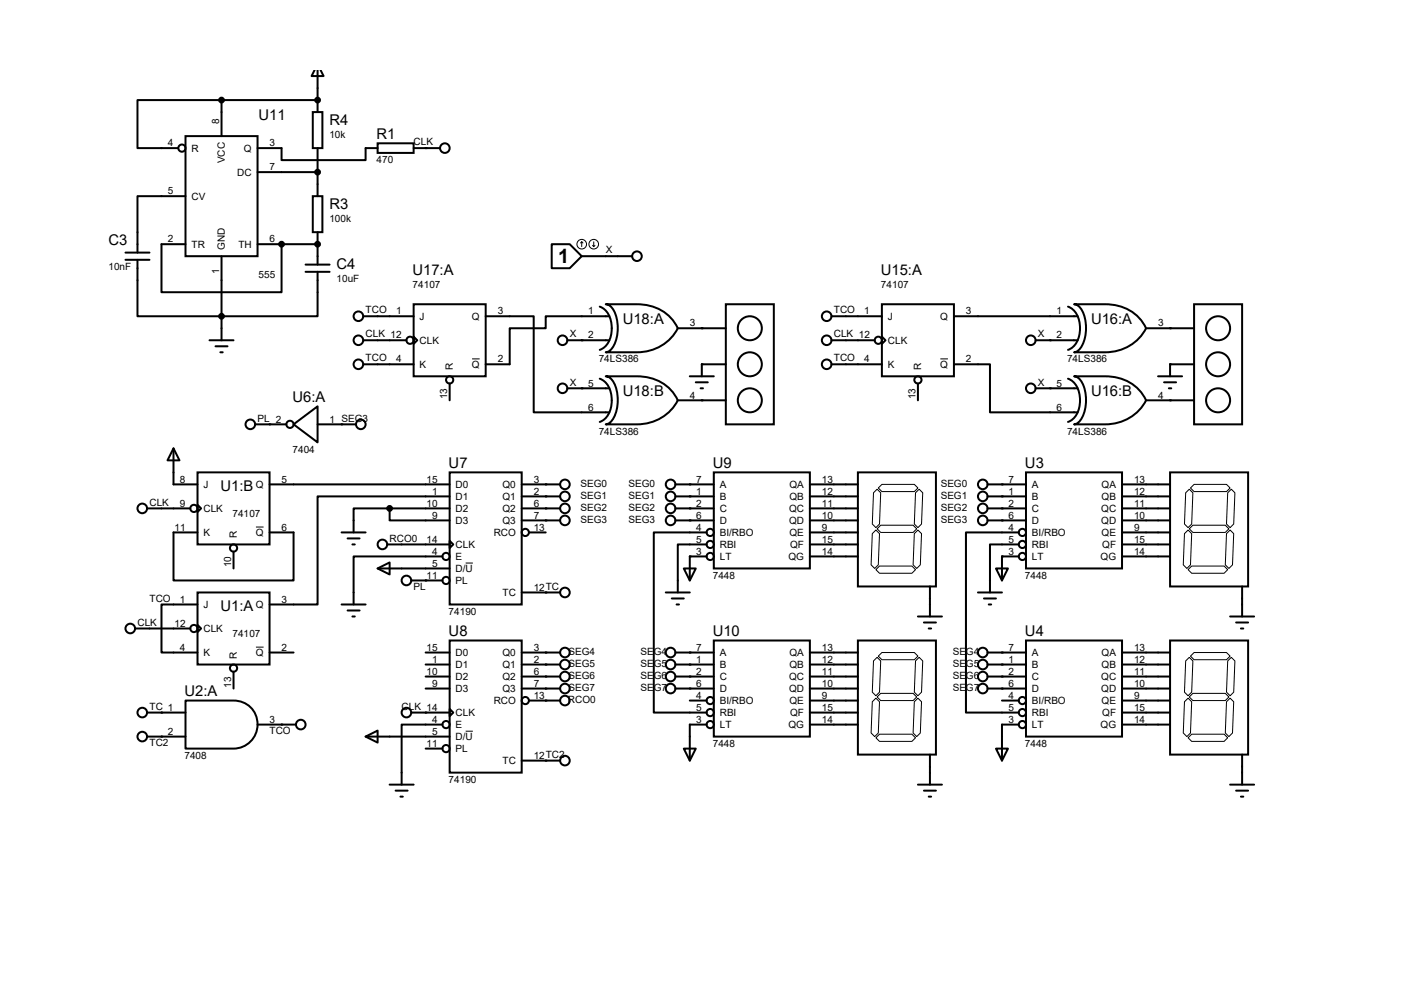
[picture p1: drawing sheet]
<svg xmlns="http://www.w3.org/2000/svg" width="297mm" height="210mm" viewBox="0 0 297 210" stroke-linecap="round" stroke-linejoin="round" font-family="sans-serif">
<g fill="none" stroke="#000" stroke-width=".42">
<path d="M66.6 14.8l-.7 1.3h2.6l-.7-1.3M67.2 14.8v8.9M39.2 28.8h15.3v25.4h-15.3zM46.9 21.2h-17.8v10.1h8.6M46.9 21.2v7.6M46.9 21.2h20.3M54.5 31.3h5.1v2.6h17.7v-2.6h2.6M54.5 36.4h12.7M66.2 23.7h2v7.6h-2zM67.2 31.3v10.2M79.9 30.3h7.6v2h-7.6zM87.5 31.3h5.6"/>
<path d="M26.5 53.4h5.1M26.5 54.9h5.1M29.1 54.9v12h38.1v-9.4M39.2 41.5h-10.1v11.9M39.2 51.6h-5v10.2h25.4v-10.2M46.9 54.2v17.8M54.5 51.6h12.7M64.6 56h5.1M64.6 57.5h5.1M66.2 41.5h2v7.6h-2zM67.2 49.1v6.9M116.7 51.6h3.8l2.6 2.6-2.6 2.5h-3.8z"/>
<path d="M123.1 54.2h10.6M44.3 72h5.1M45.6 73.2h2.5M46.6 74.5h.5M76.8 72h9.2M76.8 66.9h10.7M76.8 77h10.7M87.5 64.3h15.2v15.3h-15.2zM87.5 71.2l.8 .8-.8 .7zM102.7 66.9h10.2v20.3h16M120 72h8.9M126.9 64.9a4.5 4.5 0 0 1 2.5 4.5 4.5 4.5 0 0 1-2.5 4.6"/>
<path d="M128.1 64.3h6.6a9.2 9.2 0 0 1 8.7 5.1 9.5 9.5 0 0 1-8.7 5.1h-6.6a3.5 3.5 0 0 0 2.4-3.1 7.3 7.3 0 0 0-1.4-6.7zM128.1 79.6h6.6a9.2 9.2 0 0 1 8.7 5.1 9.5 9.5 0 0 1-8.7 5h-6.6a3.5 3.5 0 0 0 2.4-3.1 7.3 7.3 0 0 0-1.4-6.6zM128.9 66.9h-13.5v2.5h-7.6v7.6h-5.1M143.4 69.4h10.1M145.9 79.6h5.1M153.5 64.3h10.2v25.4h-10.2zM153.5 77h-5v2.6M175.9 72h9.1M175.9 66.9h10.7M175.9 77h10.7M186.6 64.3h15.2v15.3h-15.2zM186.6 71.2l.7 .8-.7 .7z"/>
<path d="M201.8 77h7.6v10.2h18.6M201.8 66.9h26.2M219.1 72h8.9M225.9 64.9a4.5 4.5 0 0 1 2.6 4.5 4.5 4.5 0 0 1-2.6 4.6M227.2 64.3h6.6a9.2 9.2 0 0 1 8.6 5.1 9.5 9.5 0 0 1-8.6 5.1h-6.6a3.5 3.5 0 0 0 2.3-3.1 7.3 7.3 0 0 0-1.4-6.7zM227.2 79.6h6.6a9.2 9.2 0 0 1 8.6 5.1 9.5 9.5 0 0 1-8.6 5h-6.6a3.5 3.5 0 0 0 2.3-3.1 7.3 7.3 0 0 0-1.4-6.6zM242.4 69.4h10.2M245 79.6h5.1M252.6 64.3h10.2v25.4h-10.2zM252.6 77h-5.1v2.6M36.7 94.8l1.3 2.6h-2.6zM36.7 94.8v7.6h5.1"/>
<path d="M41.8 99.9h15.2v15.2h-15.2zM54 89.7h6.6M62.1 89.7l5.1-3.8v7.7zM67.2 89.7h8.1M95.1 99.9h15.3v27.9h-15.3zM95.1 81.1v3.6M120 82.1h8.9M126.9 80.1a4.5 4.5 0 0 1 2.5 4.6 4.5 4.5 0 0 1-2.5 4.5M143.4 84.7h10.1M147.2 80.9h2.5M148.2 82.1h.5M151 99.9h20.3v20.3h-20.3z"/>
<path d="M181.5 99.9h16.5v24.1h-16.5zM194.2 81.1v3.6M217 99.9h20.4v20.3h-20.4zM219.1 82.1h8.9M225.9 80.1a4.5 4.5 0 0 1 2.6 4.6 4.5 4.5 0 0 1-2.6 4.5M242.4 84.7h10.2M246.3 80.9h2.5M247.3 82.1h.5M247.5 99.9h16.5v24.1h-16.5zM31.1 107.5h9.2M41.8 106.8l.7 .7-.7 .8zM41.8 112.6h-5.1v10.2h25.4v-10.2h-5.1"/>
<path d="M49.4 116.7v3.5M57 102.4h38.1M72.3 112.6h5M73.5 113.9h2.6M74.5 115.1h.6M81.9 115.1h13.2M82.4 107.5v2.6h12.7M82.4 107.5h-7.6v5.1M82.4 107.5h12.7M93.6 117.7h-18.8v10.1M95.1 114.4l.8 .7-.8 .8zM95.1 105h-27.9v22.8h-10.2"/>
<path d="M110.4 102.4h8.1M110.4 105h8.1M110.4 107.5h8.1M110.4 110.1h8.1M111.9 112.6h3.5M142.9 102.4h8.1M142.9 105h8.1M142.9 107.5h8.1M142.9 110.1h8.1M149.5 115.1h-6.1v10.2M149.5 112.6h-11.2v38.1h11.2M149.5 117.7h-3.6v5.1"/>
<path d="M171.3 102.4h10.2M171.3 105h10.2M171.3 107.5h10.2M171.3 110.1h10.2M171.3 112.6h10.2M171.3 115.1h10.2M171.3 117.7h10.2M208.9 102.4h8.1M208.9 105h8.1M208.9 107.5h8.1M208.9 110.1h8.1M215.5 115.1h-6.1v10.2"/>
<path d="M215.5 112.6h-11.2v38.1h11.2M215.5 117.7h-3.5v5.1M237.4 102.4h10.1M237.4 105h10.1M237.4 107.5h10.1M237.4 110.1h10.1M237.4 112.6h10.1M237.4 115.1h10.1M237.4 117.7h10.1M28.6 132.9h11.7M41.8 125.3h15.2v15.2h-15.2zM41.8 132.2l.7 .7-.7 .8z"/>
<path d="M41.8 127.8h-7.6v10.2h7.6M57 138h5.1M72.3 127.8h5M73.5 129.1h2.6M74.5 130.4h.6M79.9 120.2l2.5-1.2v2.5zM79.9 120.2h15.2M87 122.8h6.6M90 138h5.1M95.1 135.5h15.3v27.9h-15.3zM110.4 138h8.1M110.4 125.3h8.1"/>
<path d="M140.8 125.3h5.1M142.1 126.6h2.6M142.9 138h8.1M143.1 127.8h.5M144.7 120.2h2.5l-1.3 2.6zM151 135.5h20.3v20.3h-20.3zM171.3 138h10.2M181.5 135.5h16.5v24.1h-16.5zM194.2 130.4h5.1M195.5 131.7h2.5M196.5 132.9h.5M196.7 124v6.4"/>
<path d="M206.9 125.3h5.1M208.2 126.6h2.5M208.9 138h8.1M209.2 127.8h.5M210.7 120.2h2.5l-1.2 2.6zM217 135.5h20.4v20.3h-20.4zM237.4 138h10.1M247.5 135.5h16.5v24.1h-16.5zM260.2 130.4h5.1M261.5 131.7h2.5M262.5 132.9h.5M262.8 124v6.4"/>
<path d="M31.1 150.7h8.1M31.1 155.8h8.1M39.2 148.2h10.2a5.1 5.1 0 0 1 5.1 5 5.1 5.1 0 0 1-5.1 5.1h-10.2zM49.4 142.1v3.5M54.5 153.2h8.1M77.3 155.8l2.6-1.3v2.6zM77.3 155.8h17.8M87 150.7h8.1M90 140.5h5.1M90 143.1h5.1M90 145.6h5.1M90 158.3h3.6"/>
<path d="M93.6 153.2h-8.6v12.7M95.1 149.9l.8 .8-.8 .8zM110.4 140.5h8.1M110.4 143.1h8.1M110.4 145.6h8.1M111.9 148.2h6.6M142.9 140.5h8.1M142.9 143.1h8.1M142.9 145.6h8.1M144.7 158.3h2.5l-1.3 2.6zM145.9 148.2h3.6M149.5 153.2h-3.6v7.7"/>
<path d="M171.3 140.5h10.2M171.3 143.1h10.2M171.3 145.6h10.2M171.3 148.2h10.2M171.3 150.7h10.2M171.3 153.2h10.2M196.7 159.6v6.3M208.9 140.5h8.1M208.9 143.1h8.1M208.9 145.6h8.1M210.7 158.3h2.5l-1.2 2.6zM212 148.2h3.5"/>
<path d="M215.5 153.2h-3.5v7.7M237.4 140.5h10.1M237.4 143.1h10.1M237.4 145.6h10.1M237.4 148.2h10.1M237.4 150.7h10.1M237.4 153.2h10.1M262.8 159.6v6.3M82.4 165.9h5.1M83.7 167.2h2.5M84.7 168.5h.5M110.4 160.9h8.1"/>
<path d="M194.2 165.9h5.1M195.5 167.2h2.5M196.5 168.5h.5M260.2 165.9h5.1M261.5 167.2h2.5M262.5 168.5h.5"/>
<circle cx="38.5" cy="31.3" r=".76"/>
<circle cx="94.1" cy="31.3" r="1.02"/>
<circle cx="134.7" cy="54.2" r="1.02"/>
<circle cx="75.8" cy="66.9" r="1.02"/>
<circle cx="75.8" cy="77" r="1.02"/>
<circle cx="75.8" cy="72" r="1.02"/>
<circle cx="86.7" cy="72" r=".76"/>
<circle cx="119" cy="72" r="1.02"/>
<circle cx="158.6" cy="69.4" r="2.54"/>
<circle cx="158.6" cy="77" r="2.54"/>
<circle cx="174.9" cy="77" r="1.02"/>
<circle cx="174.9" cy="66.9" r="1.02"/>
<circle cx="174.9" cy="72" r="1.02"/>
<circle cx="185.8" cy="72" r=".76"/>
<circle cx="218.1" cy="72" r="1.02"/>
<circle cx="257.7" cy="69.4" r="2.54"/>
<circle cx="257.7" cy="77" r="2.54"/>
<circle cx="53" cy="89.7" r="1.02"/>
<circle cx="61.3" cy="89.7" r=".76"/>
<circle cx="76.3" cy="89.7" r="1.02"/>
<circle cx="95.1" cy="80.3" r=".76"/>
<circle cx="119" cy="82.1" r="1.02"/>
<circle cx="158.6" cy="84.7" r="2.54"/>
<circle cx="194.2" cy="80.3" r=".76"/>
<circle cx="218.1" cy="82.1" r="1.02"/>
<circle cx="257.7" cy="84.7" r="2.54"/>
<circle cx="30.1" cy="107.5" r="1.02"/>
<circle cx="41" cy="107.5" r=".76"/>
<circle cx="49.4" cy="115.9" r=".76"/>
<circle cx="80.9" cy="115.1" r="1.02"/>
<circle cx="94.4" cy="117.7" r=".76"/>
<circle cx="111.1" cy="112.6" r=".76"/>
<circle cx="119.5" cy="107.5" r="1.02"/>
<circle cx="119.5" cy="102.4" r="1.02"/>
<circle cx="119.5" cy="110.1" r="1.02"/>
<circle cx="119.5" cy="105" r="1.02"/>
<circle cx="141.9" cy="102.4" r="1.02"/>
<circle cx="141.9" cy="107.5" r="1.02"/>
<circle cx="141.9" cy="105" r="1.02"/>
<circle cx="141.9" cy="110.1" r="1.02"/>
<circle cx="150.2" cy="115.1" r=".76"/>
<circle cx="150.2" cy="112.6" r=".76"/>
<circle cx="150.2" cy="117.7" r=".76"/>
<circle cx="207.9" cy="102.4" r="1.02"/>
<circle cx="207.9" cy="105" r="1.02"/>
<circle cx="207.9" cy="107.5" r="1.02"/>
<circle cx="207.9" cy="110.1" r="1.02"/>
<circle cx="216.3" cy="117.7" r=".76"/>
<circle cx="216.3" cy="115.1" r=".76"/>
<circle cx="216.3" cy="112.6" r=".76"/>
<circle cx="27.6" cy="132.9" r="1.02"/>
<circle cx="41" cy="132.9" r=".76"/>
<circle cx="86" cy="122.8" r="1.02"/>
<circle cx="94.4" cy="122.8" r=".76"/>
<circle cx="119.5" cy="138" r="1.02"/>
<circle cx="119.5" cy="125.3" r="1.02"/>
<circle cx="141.9" cy="138" r="1.02"/>
<circle cx="207.9" cy="138" r="1.02"/>
<circle cx="30.1" cy="155.8" r="1.02"/>
<circle cx="30.1" cy="150.7" r="1.02"/>
<circle cx="49.4" cy="141.3" r=".76"/>
<circle cx="63.6" cy="153.2" r="1.02"/>
<circle cx="86" cy="150.7" r="1.02"/>
<circle cx="94.4" cy="158.3" r=".76"/>
<circle cx="94.4" cy="153.2" r=".76"/>
<circle cx="111.1" cy="148.2" r=".76"/>
<circle cx="119.5" cy="140.5" r="1.02"/>
<circle cx="119.5" cy="148.2" r="1.02"/>
<circle cx="119.5" cy="143.1" r="1.02"/>
<circle cx="119.5" cy="145.6" r="1.02"/>
<circle cx="141.9" cy="140.5" r="1.02"/>
<circle cx="141.9" cy="145.6" r="1.02"/>
<circle cx="141.9" cy="143.1" r="1.02"/>
<circle cx="150.2" cy="153.2" r=".76"/>
<circle cx="150.2" cy="148.2" r=".76"/>
<circle cx="150.2" cy="150.7" r=".76"/>
<circle cx="207.9" cy="140.5" r="1.02"/>
<circle cx="207.9" cy="145.6" r="1.02"/>
<circle cx="207.9" cy="143.1" r="1.02"/>
<circle cx="216.3" cy="150.7" r=".76"/>
<circle cx="216.3" cy="148.2" r=".76"/>
<circle cx="216.3" cy="153.2" r=".76"/>
<circle cx="119.5" cy="160.9" r="1.02"/>
</g>
<g fill="#000">
<circle cx="67.2" cy="21.2" r=".21"/>
<circle cx="90" cy="31.3" r=".21"/>
<circle cx="59.6" cy="51.6" r=".21"/>
<circle cx="67.2" cy="51.6" r=".21"/>
<circle cx="123.1" cy="72" r=".21"/>
<circle cx="148.5" cy="69.4" r=".21"/>
<circle cx="148.5" cy="77" r=".21"/>
<circle cx="222.1" cy="72" r=".21"/>
<circle cx="247.5" cy="77" r=".21"/>
<circle cx="247.5" cy="69.4" r=".21"/>
<circle cx="57" cy="89.7" r=".21"/>
<circle cx="72.3" cy="89.7" r=".21"/>
<circle cx="123.1" cy="82.1" r=".21"/>
<circle cx="148.5" cy="84.7" r=".21"/>
<circle cx="222.1" cy="82.1" r=".21"/>
<circle cx="247.5" cy="84.7" r=".21"/>
<circle cx="115.4" cy="107.5" r=".21"/>
<circle cx="115.4" cy="102.4" r=".21"/>
<circle cx="115.4" cy="105" r=".21"/>
<circle cx="115.4" cy="110.1" r=".21"/>
<circle cx="145.9" cy="107.5" r=".21"/>
<circle cx="145.9" cy="117.7" r=".21"/>
<circle cx="145.9" cy="102.4" r=".21"/>
<circle cx="145.9" cy="105" r=".21"/>
<circle cx="145.9" cy="110.1" r=".21"/>
<circle cx="212" cy="102.4" r=".21"/>
<circle cx="212" cy="105" r=".21"/>
<circle cx="212" cy="107.5" r=".21"/>
<circle cx="212" cy="110.1" r=".21"/>
<circle cx="212" cy="117.7" r=".21"/>
<circle cx="90" cy="122.8" r=".21"/>
<circle cx="115.4" cy="138" r=".21"/>
<circle cx="115.4" cy="125.3" r=".21"/>
<circle cx="145.9" cy="138" r=".21"/>
<circle cx="212" cy="138" r=".21"/>
<circle cx="34.2" cy="155.8" r=".21"/>
<circle cx="34.2" cy="150.7" r=".21"/>
<circle cx="59.6" cy="153.2" r=".21"/>
<circle cx="90" cy="150.7" r=".21"/>
<circle cx="115.4" cy="148.2" r=".21"/>
<circle cx="115.4" cy="143.1" r=".21"/>
<circle cx="115.4" cy="140.5" r=".21"/>
<circle cx="115.4" cy="145.6" r=".21"/>
<circle cx="145.9" cy="143.1" r=".21"/>
<circle cx="145.9" cy="140.5" r=".21"/>
<circle cx="145.9" cy="145.6" r=".21"/>
<circle cx="212" cy="143.1" r=".21"/>
<circle cx="212" cy="140.5" r=".21"/>
<circle cx="212" cy="145.6" r=".21"/>
<circle cx="115.4" cy="160.9" r=".21"/>
</g>
<g fill="#000" stroke="#000" stroke-width=".42">
<circle cx="46.9" cy="21.2" r=".51"/>
<circle cx="67.2" cy="36.4" r=".51"/>
<circle cx="67.2" cy="21.2" r=".51"/>
<circle cx="59.6" cy="51.6" r=".51"/>
<circle cx="67.2" cy="51.6" r=".51"/>
<circle cx="46.9" cy="66.9" r=".51"/>
<circle cx="82.4" cy="107.5" r=".51"/>
</g>
<g fill="none" stroke="#000" stroke-width=".21">
<path d="M123.1 51.1l-.3 .3M123.1 51.1l.2 .3M123.1 51.1v1.1M125.3 51.9l.3 .3M125.6 51.1v1.1M125.9 51.9l-.3 .3M99.9 75.9h1.6M198.9 75.9h1.6M54.1 111.5h1.7M98.5 119.1h1.5M184.5 112.9l.8-.8 .8 .8-.3 6.6-.8 .7-.7-.7zM184.8 104.2l.7-.7 .8 .7-.2 6.6-.8 .8-.8-.8z"/>
<path d="M185.8 103.2l.8-.8h6.8l.8 .8-.8 .8h-6.8zM186.3 111.1h6.9l.7 .7-.7 .8h-6.9l-.8-.8zM193.4 112.9l.8-.8 .7 .8-.2 6.6-.8 .7-.7-.7zM193.7 104.2l.7-.7 .8 .7-.3 6.6-.7 .8-.8-.8zM250.6 112.9l.7-.8 .8 .8-.3 6.6-.7 .7-.8-.7zM250.8 104.2l.8-.7 .7 .7-.2 6.6-.8 .8-.7-.8zM251.6 111.8l.7-.7h6.9l.8 .7-.8 .8h-6.9zM252.6 102.4h6.9l.7 .8-.7 .8h-6.9l-.8-.8zM259.5 112.9l.7-.8 .8 .8-.3 6.6-.7 .7-.8-.7zM259.7 104.2l.8-.7 .7 .7-.2 6.6-.8 .8-.7-.8zM54.1 136.9h1.7M184.8 139.8l.7-.8 .8 .8-.2 6.6-.8 .8-.8-.8z"/>
<path d="M185.3 120.5l.8-.8h6.8l.8 .8-.8 .7h-6.8zM185.8 138.8l.8-.8h6.8l.8 .8-.8 .7h-6.8zM193.7 139.8l.7-.8 .8 .8-.3 6.6-.7 .8-.8-.8zM250.8 139.8l.8-.8 .7 .8-.2 6.6-.8 .8-.7-.8zM251.3 120.5l.8-.8h6.9l.7 .8-.7 .7h-6.9zM252.6 138h6.9l.7 .8-.7 .7h-6.9l-.8-.7zM259.7 139.8l.8-.8 .7 .8-.2 6.6-.8 .8-.7-.8zM98.5 154.6h1.5M184.5 148.4l.8-.7 .8 .7-.3 6.6-.8 .8-.7-.8zM185.3 156l.8-.7h6.8l.8 .7-.8 .8h-6.8zM186.3 146.6h6.9l.7 .8-.7 .8h-6.9l-.8-.8zM193.4 148.4l.8-.7 .7 .7-.2 6.6-.8 .8-.7-.8z"/>
<path d="M250.6 148.4l.7-.7 .8 .7-.3 6.6-.7 .8-.8-.8zM251.3 156l.8-.7h6.9l.7 .7-.7 .8h-6.9zM251.6 147.4l.7-.8h6.9l.8 .8-.8 .8h-6.9zM259.5 148.4l.7-.7 .8 .7-.3 6.6-.7 .8-.8-.8z"/>
<circle cx="123.1" cy="51.6" r="1.02"/>
<circle cx="125.6" cy="51.6" r="1.02"/>
</g>
<text font-size="4.2" x="118.1" y="55.7">1</text>
<g font-size="3.1">
<text x="54.7" y="25.4">U11</text>
<text x="69.7" y="26.3">R4</text>
<text x="79.7" y="29.4">R1</text>
<text x="69.7" y="44.1">R3</text>
<text x="22.9" y="51.7">C3</text>
<text x="71.2" y="56.8">C4</text>
<text x="87.3" y="58.1">U17:A</text>
<text x="186.4" y="58.1">U15:A</text>
<text x="131.7" y="68.5">U18:A</text>
<text x="230.8" y="68.5">U16:A</text>
<text x="131.7" y="83.8">U18:B</text>
<text x="230.8" y="83.8">U16:B</text>
<text x="61.9" y="85">U6:A</text>
<text x="94.9" y="99">U7</text>
<text x="150.8" y="99">U9</text>
<text x="216.8" y="99">U3</text>
<text x="46.7" y="103.8">U1:B</text>
<text x="46.7" y="129.2">U1:A</text>
<text x="94.9" y="134.6">U8</text>
<text x="150.8" y="134.6">U10</text>
<text x="216.8" y="134.6">U4</text>
<text x="39" y="147.3">U2:A</text>
</g>
<g font-size="2.1">
<text x="46.4" y="26.2" transform="rotate(-90 46.4 26.2)">8</text>
<text x="69.7" y="29.3">10k</text>
<text x="35.5" y="30.9">4</text>
<text x="40.5" y="32.1">R</text>
<text x="47.5" y="34.5" transform="rotate(-90 47.5 34.5)">VCC</text>
<text x="51.6" y="32.1">Q</text>
<text x="57" y="30.9">3</text>
<text x="79.7" y="34.5">470</text>
<text x="87.5" y="30.7">CLK</text>
<text x="35.5" y="41.1">5</text>
<text x="50.2" y="37.2">DC</text>
<text x="57" y="36">7</text>
<text x="40.5" y="42.2">CV</text>
<text x="69.7" y="47">100k</text>
<text x="35.5" y="51.3">2</text>
<text x="40.5" y="52.4">TR</text>
<text x="47.5" y="52.9" transform="rotate(-90 47.5 52.9)">GND</text>
<text x="50.4" y="52.4">TH</text>
<text x="57" y="51.3">6</text>
<text x="128.1" y="53.6">X</text>
<text x="22.9" y="57.2">10nF</text>
<text x="46.4" y="57.9" transform="rotate(-90 46.4 57.9)">1</text>
<text x="54.7" y="58.9">555</text>
<text x="71.2" y="59.7">10uF</text>
<text x="87.3" y="61">74107</text>
<text x="186.4" y="61">74107</text>
<text x="77.3" y="71.4">CLK 12</text>
<text x="77.3" y="66.3">TCO</text>
<text x="83.8" y="66.5">1</text>
<text x="88.8" y="67.6">J</text>
<text x="99.8" y="67.6">Q</text>
<text x="105.3" y="66.5">3</text>
<text x="120.5" y="71.4">X</text>
<text x="124.4" y="66.5">1</text>
<text x="124.4" y="71.6">2</text>
<text x="145.9" y="69">3</text>
<text x="176.4" y="71.4">CLK 12</text>
<text x="176.4" y="66.3">TCO</text>
<text x="182.8" y="66.5">1</text>
<text x="187.8" y="67.6">J</text>
<text x="198.9" y="67.6">Q</text>
<text x="204.3" y="66.5">3</text>
<text x="219.6" y="71.4">X</text>
<text x="223.5" y="66.5">1</text>
<text x="223.5" y="71.6">2</text>
<text x="245" y="69">3</text>
<text x="77.3" y="76.5">TCO</text>
<text x="83.8" y="76.7">4</text>
<text x="88.8" y="72.7">CLK</text>
<text x="88.8" y="77.8">K</text>
<text x="99.8" y="77.8">Q</text>
<text x="105.3" y="76.7">2</text>
<text x="126.7" y="76.7">74LS386</text>
<text x="176.4" y="76.5">TCO</text>
<text x="182.8" y="76.7">4</text>
<text x="187.8" y="72.7">CLK</text>
<text x="187.8" y="77.8">K</text>
<text x="198.9" y="77.8">Q</text>
<text x="204.3" y="76.7">2</text>
<text x="225.7" y="76.7">74LS386</text>
<text x="95.8" y="78.3" transform="rotate(-90 95.8 78.3)">R</text>
<text x="120.5" y="81.5">X</text>
<text x="124.4" y="81.7">5</text>
<text x="194.9" y="78.3" transform="rotate(-90 194.9 78.3)">R</text>
<text x="219.6" y="81.5">X</text>
<text x="223.5" y="81.7">5</text>
<text x="54.5" y="89.2">PL 2</text>
<text x="69.7" y="89.4">1 SEG3</text>
<text x="94.6" y="84.5" transform="rotate(-90 94.6 84.5)">13</text>
<text x="124.4" y="86.8">6</text>
<text x="145.9" y="84.3">4</text>
<text x="193.7" y="84.5" transform="rotate(-90 193.7 84.5)">13</text>
<text x="223.5" y="86.8">6</text>
<text x="245" y="84.3">4</text>
<text x="61.9" y="95.7">7404</text>
<text x="126.7" y="91.9">74LS386</text>
<text x="225.7" y="91.9">74LS386</text>
<text x="31.6" y="106.9">CLK</text>
<text x="38.1" y="102.1">8</text>
<text x="38.1" y="107.1">9</text>
<text x="43.1" y="103.2">J</text>
<text x="54.1" y="103.2">Q</text>
<text x="59.6" y="102.1">5</text>
<text x="90.3" y="102.1">15</text>
<text x="90.3" y="107.1">10</text>
<text x="91.4" y="104.6">1</text>
<text x="96.4" y="103.2">D0</text>
<text x="96.4" y="105.7">D1</text>
<text x="106.3" y="103.2">Q0</text>
<text x="106.3" y="105.7">Q1</text>
<text x="112.9" y="102.1">3</text>
<text x="112.9" y="104.6">2</text>
<text x="112.9" y="107.1">6</text>
<text x="122.8" y="103">SEG0</text>
<text x="122.8" y="105.5">SEG1</text>
<text x="133" y="103">SEG0</text>
<text x="133" y="105.5">SEG1</text>
<text x="147.3" y="102.1">7</text>
<text x="147.3" y="104.6">1</text>
<text x="147.3" y="107.1">2</text>
<text x="152.3" y="103.2">A</text>
<text x="152.3" y="105.7">B</text>
<text x="167" y="103.2">QA</text>
<text x="167" y="105.7">QB</text>
<text x="173.9" y="102.1">13</text>
<text x="173.9" y="104.6">12</text>
<text x="173.9" y="107.1">11</text>
<text x="199" y="103">SEG0</text>
<text x="199" y="105.5">SEG1</text>
<text x="213.3" y="102.1">7</text>
<text x="213.3" y="104.6">1</text>
<text x="213.3" y="107.1">2</text>
<text x="218.3" y="103.2">A</text>
<text x="218.3" y="105.7">B</text>
<text x="233" y="103.2">QA</text>
<text x="233" y="105.7">QB</text>
<text x="239.9" y="102.1">13</text>
<text x="239.9" y="104.6">12</text>
<text x="239.9" y="107.1">11</text>
<text x="36.9" y="112.2">11</text>
<text x="43.1" y="108.3">CLK</text>
<text x="43.1" y="113.4">K</text>
<text x="49.2" y="109.3">74107</text>
<text x="50.1" y="113.9" transform="rotate(-90 50.1 113.9)">R</text>
<text x="54.1" y="113.4">Q</text>
<text x="59.6" y="112.2">6</text>
<text x="91.4" y="109.7">9</text>
<text x="96.4" y="108.3">D2</text>
<text x="96.4" y="110.8">D3</text>
<text x="104.4" y="113.4">RCO</text>
<text x="106.3" y="108.3">Q2</text>
<text x="106.3" y="110.8">Q3</text>
<text x="112.9" y="109.7">7</text>
<text x="112.9" y="112.2">13</text>
<text x="122.8" y="108.1">SEG2</text>
<text x="122.8" y="110.6">SEG3</text>
<text x="133" y="108.1">SEG2</text>
<text x="133" y="110.6">SEG3</text>
<text x="147.3" y="109.7">6</text>
<text x="147.3" y="112.2">4</text>
<text x="152.3" y="108.3">C</text>
<text x="152.3" y="110.8">D</text>
<text x="152.3" y="113.4">BI/RBO</text>
<text x="166.9" y="108.3">QC</text>
<text x="166.9" y="110.8">QD</text>
<text x="167" y="113.4">QE</text>
<text x="173.9" y="109.7">10</text>
<text x="173.9" y="112.2">9</text>
<text x="199" y="108.1">SEG2</text>
<text x="199" y="110.6">SEG3</text>
<text x="213.3" y="109.7">6</text>
<text x="213.3" y="112.2">4</text>
<text x="218.3" y="108.3">C</text>
<text x="218.3" y="110.8">D</text>
<text x="218.3" y="113.4">BI/RBO</text>
<text x="233" y="108.3">QC</text>
<text x="233" y="110.8">QD</text>
<text x="233" y="113.4">QE</text>
<text x="239.9" y="109.7">10</text>
<text x="239.9" y="112.2">9</text>
<text x="82.4" y="114.6">RCO0</text>
<text x="90.3" y="114.8">14</text>
<text x="91.4" y="117.3">4</text>
<text x="91.4" y="119.8">5</text>
<text x="96.4" y="115.9">CLK</text>
<text x="96.4" y="118.4">E</text>
<text x="147.3" y="114.8">5</text>
<text x="147.3" y="117.3">3</text>
<text x="152.3" y="115.9">RBI</text>
<text x="152.3" y="118.4">LT</text>
<text x="166.8" y="118.4">QG</text>
<text x="167.1" y="115.9">QF</text>
<text x="173.9" y="114.8">15</text>
<text x="173.9" y="117.3">14</text>
<text x="213.3" y="114.8">5</text>
<text x="213.3" y="117.3">3</text>
<text x="218.3" y="115.9">RBI</text>
<text x="218.3" y="118.4">LT</text>
<text x="232.8" y="118.4">QG</text>
<text x="233.2" y="115.9">QF</text>
<text x="239.9" y="114.8">15</text>
<text x="239.9" y="117.3">14</text>
<text x="48.9" y="120" transform="rotate(-90 48.9 120)">10</text>
<text x="87.5" y="124.7">PL</text>
<text x="90.3" y="122.4">11</text>
<text x="96.4" y="121">D/U</text>
<text x="96.4" y="123.5">PL</text>
<text x="112.9" y="124.9">12TC</text>
<text x="150.8" y="122.4">7448</text>
<text x="216.8" y="122.4">7448</text>
<text x="31.6" y="127.3">TCO</text>
<text x="38.1" y="127.5">1</text>
<text x="43.1" y="128.6">J</text>
<text x="54.1" y="128.6">Q</text>
<text x="59.6" y="127.5">3</text>
<text x="94.9" y="130">74190</text>
<text x="106.3" y="126.1">TC</text>
<text x="29.1" y="132.3">CLK</text>
<text x="36.9" y="132.5">12</text>
<text x="38.1" y="137.6">4</text>
<text x="43.1" y="133.7">CLK</text>
<text x="49.2" y="134.7">74107</text>
<text x="59.6" y="137.6">2</text>
<text x="90.3" y="137.6">15</text>
<text x="112.9" y="137.6">3</text>
<text x="147.3" y="137.6">7</text>
<text x="173.9" y="137.6">13</text>
<text x="213.3" y="137.6">7</text>
<text x="239.9" y="137.6">13</text>
<text x="43.1" y="138.8">K</text>
<text x="50.1" y="139.3" transform="rotate(-90 50.1 139.3)">R</text>
<text x="54.1" y="138.8">Q</text>
<text x="90.3" y="142.7">10</text>
<text x="91.4" y="140.2">1</text>
<text x="96.4" y="138.8">D0</text>
<text x="96.4" y="141.3">D1</text>
<text x="96.4" y="143.8">D2</text>
<text x="106.3" y="138.8">Q0</text>
<text x="106.3" y="141.3">Q1</text>
<text x="106.3" y="143.8">Q2</text>
<text x="112.9" y="140.2">2</text>
<text x="112.9" y="142.7">6</text>
<text x="120.3" y="138.6">SEG4</text>
<text x="120.3" y="141.1">SEG5</text>
<text x="120.3" y="143.6">SEG6</text>
<text x="135.5" y="138.6">SEG4</text>
<text x="135.5" y="141.1">SEG5</text>
<text x="135.5" y="143.6">SEG6</text>
<text x="147.3" y="140.2">1</text>
<text x="147.3" y="142.7">2</text>
<text x="152.3" y="138.8">A</text>
<text x="152.3" y="141.3">B</text>
<text x="152.3" y="143.8">C</text>
<text x="166.9" y="143.8">QC</text>
<text x="167" y="138.8">QA</text>
<text x="167" y="141.3">QB</text>
<text x="173.9" y="140.2">12</text>
<text x="173.9" y="142.7">11</text>
<text x="201.5" y="138.6">SEG4</text>
<text x="201.5" y="141.1">SEG5</text>
<text x="201.5" y="143.6">SEG6</text>
<text x="213.3" y="140.2">1</text>
<text x="213.3" y="142.7">2</text>
<text x="218.3" y="138.8">A</text>
<text x="218.3" y="141.3">B</text>
<text x="218.3" y="143.8">C</text>
<text x="233" y="143.8">QC</text>
<text x="233" y="138.8">QA</text>
<text x="233" y="141.3">QB</text>
<text x="239.9" y="140.2">12</text>
<text x="239.9" y="142.7">11</text>
<text x="48.9" y="145.4" transform="rotate(-90 48.9 145.4)">13</text>
<text x="91.4" y="145.2">9</text>
<text x="96.4" y="146.4">D3</text>
<text x="104.4" y="148.9">RCO</text>
<text x="106.3" y="146.4">Q3</text>
<text x="112.9" y="145.2">7</text>
<text x="112.9" y="147.8">13</text>
<text x="120.1" y="148.7">RCO0</text>
<text x="120.3" y="146.2">SEG7</text>
<text x="135.5" y="146.2">SEG7</text>
<text x="147.3" y="145.2">6</text>
<text x="147.3" y="147.8">4</text>
<text x="152.3" y="146.4">D</text>
<text x="152.3" y="148.9">BI/RBO</text>
<text x="166.9" y="146.4">QD</text>
<text x="167" y="148.9">QE</text>
<text x="173.9" y="145.2">10</text>
<text x="173.9" y="147.8">9</text>
<text x="201.5" y="146.2">SEG7</text>
<text x="213.3" y="145.2">6</text>
<text x="213.3" y="147.8">4</text>
<text x="218.3" y="146.4">D</text>
<text x="218.3" y="148.9">BI/RBO</text>
<text x="233" y="146.4">QD</text>
<text x="233" y="148.9">QE</text>
<text x="239.9" y="145.2">10</text>
<text x="239.9" y="147.8">9</text>
<text x="31.6" y="150.1">TC 1</text>
<text x="35.5" y="155.4">2</text>
<text x="57" y="155.2">TCO</text>
<text x="57" y="152.9">3</text>
<text x="85" y="150.1">CLK 14</text>
<text x="91.4" y="152.9">4</text>
<text x="91.4" y="155.4">5</text>
<text x="96.4" y="151.5">CLK</text>
<text x="96.4" y="154">E</text>
<text x="147.3" y="150.3">5</text>
<text x="147.3" y="152.9">3</text>
<text x="152.3" y="151.5">RBI</text>
<text x="152.3" y="154">LT</text>
<text x="166.8" y="154">QG</text>
<text x="167.1" y="151.5">QF</text>
<text x="173.9" y="150.3">15</text>
<text x="173.9" y="152.9">14</text>
<text x="213.3" y="150.3">5</text>
<text x="213.3" y="152.9">3</text>
<text x="218.3" y="151.5">RBI</text>
<text x="218.3" y="154">LT</text>
<text x="232.8" y="154">QG</text>
<text x="233.2" y="151.5">QF</text>
<text x="239.9" y="150.3">15</text>
<text x="239.9" y="152.9">14</text>
<text x="31.6" y="157.7">TC2</text>
<text x="39" y="160.5">7408</text>
<text x="90.3" y="157.9">11</text>
<text x="96.4" y="156.5">D/U</text>
<text x="96.4" y="159.1">PL</text>
<text x="106.3" y="161.6">TC</text>
<text x="112.9" y="160.5">12TC2</text>
<text x="150.8" y="157.9">7448</text>
<text x="216.8" y="157.9">7448</text>
<text x="94.9" y="165.6">74190</text>
</g>
</svg>
